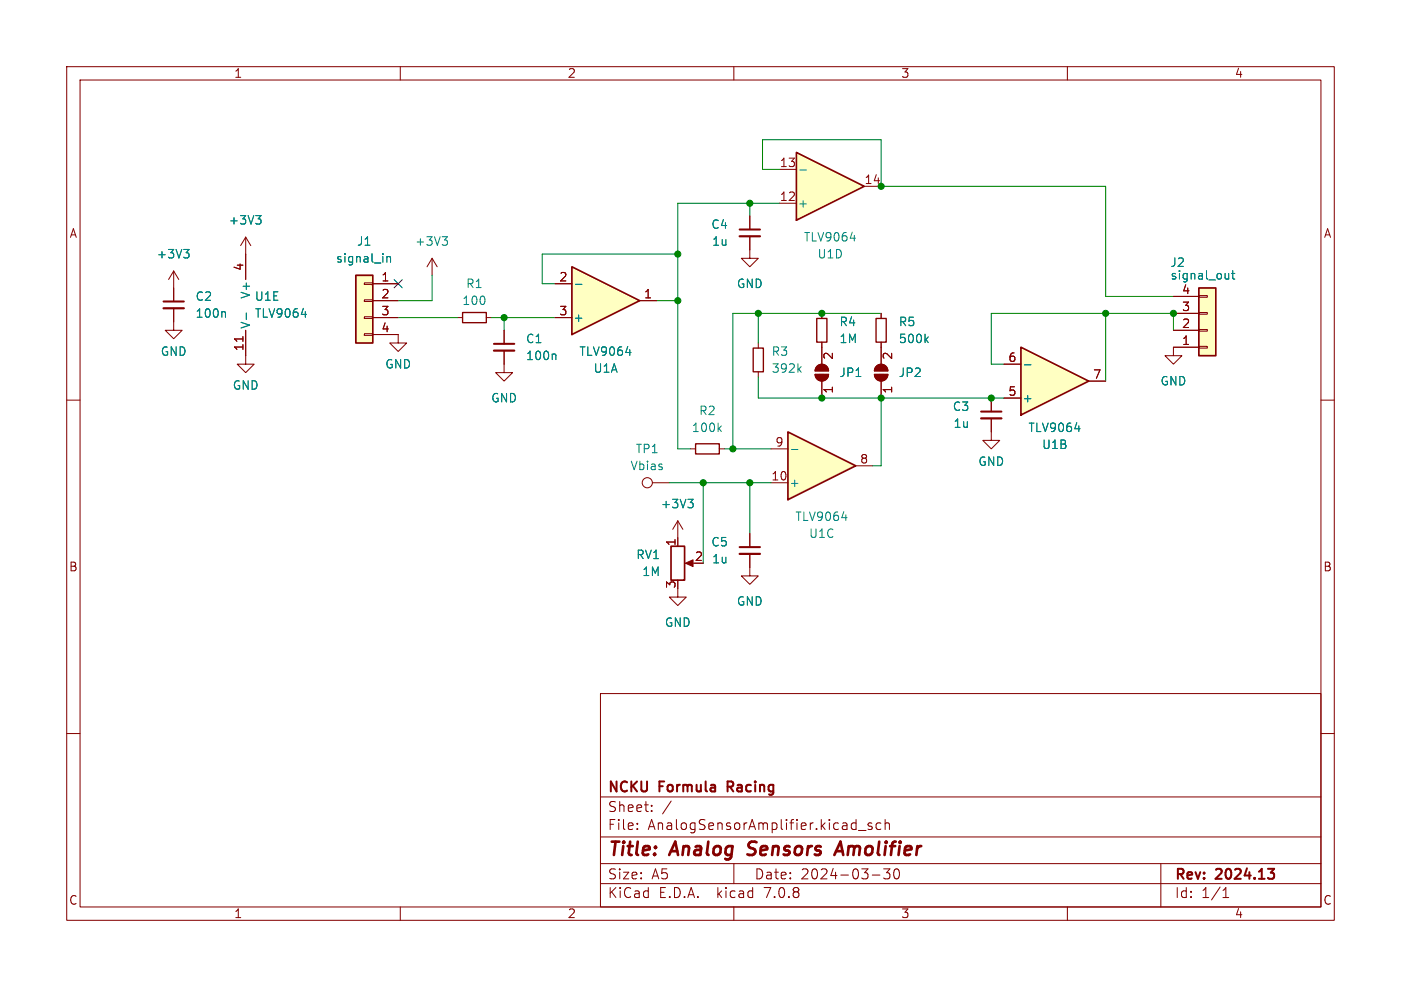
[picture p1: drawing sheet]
<svg xmlns="http://www.w3.org/2000/svg" width="210mm" height="148mm" viewBox="0 0 210 148" stroke-linecap="round" stroke-linejoin="round" font-family="sans-serif">
<path d="M0 0h210v148h-210z" fill="#fff" stroke="#fff" stroke-width=".15"/>
<g fill="none" stroke="#840000" stroke-width=".15">
<path d="M10 10h190v128h-190zM12 12h186v124h-186zM60 10v2M110 10v2M160 10v2M36.8 35.6l-.7 1.2M36.8 35.6v6.3M36.8 35.6l.8 1.2M112.4 35.4v3.3h1.3l-1.3 1.3-1.3-1.3h1.3M112.4 32.4v2M10 60h2M26 46.2v3.3h1.3l-1.3 1.3-1.2-1.3h1.2"/>
<path d="M26 40.6l-.7 1.3M26 40.6v4.6M26 40.6l.8 1.3M36.4 50.5v.7M36.8 49.5v5.1h1.3l-1.3 1.3-1.2-1.3h1.2M54.6 50h1.3v.3h-1.3zM54.6 47.5h1.3v.3h-1.3zM54.6 45h1.3v.2h-1.3zM54.6 42.4h1.3v.3h-1.3zM55.9 50.2h3.8v1.2h1.3l-1.3 1.3-1.3-1.3h1.3M55.9 47.6h3.8M55.9 42.5h3.8"/>
<path d="M55.9 45.1h3.8M68.6 47.6h.7M72.9 47.6h.8M113.7 51.4v.8M113.7 55.8v.7M122.2 56.1h2a1.02 1.02 0 0 1-1 1 1.02 1.02 0 0 1-1-1zM122.5 54.9a1.02 1.02 0 0 1 1.1-.2 1.02 1.02 0 0 1 .6 .9h-2v-.3zM123.2 47v.8M123.2 51.3v3.3M123.2 57.2v2.5M175.9 52.1v1.2h1.3l-1.3 1.3-1.3-1.3h1.3M198 60h2"/>
<path d="M10 110h2M90 104h108v32h-108zM90 119.5h108M198 110h2M60 136v2M90 132.5h108M90 129.5h108M90 125.5h108M95.5 124.2v.2M95.5 123.5v.1M97.7 121.5v.2M97.7 120.8v.1"/>
<path d="M100.6 120.1l-1.3 1.9M110 136v2M110 129.5v3M128.7 124.5h1.1M130.7 123.5l-.4-.1-.2 .2 .1 .2 .5 .2v.3h-.6M130.8 131.2h1.1M132 123.5l-.4-.1-.3 .3v.4l.2 .2h.5M132.5 130.3h.9l-.5 .6a.41 .41 0 0 1 .5 .2v.4l-.1 .2-.6 .1-.2-.2M132.7 123.5a.37 .37 0 0 1 .6 .1v.8M132.7 122.9v1.5M134.2 130.4l.3-.1a.94 .94 0 0 1 0 1.5h-.2a1 1 0 0 1-.1-1.4zM160 136v2"/>
<path d="M174 129.5v6.5M183.3 134.6h.9M183.3 133.5l.5-.4v1.5"/>
</g>
<path d="M110.9 34.4h3M24.5 45.2h3.1M109.1 118h.5M109.6 117.2h-.5v1.5M190.1 130.3h.9l-.5 .6a.41 .41 0 0 1 .5 .2v.4l-.2 .2-.5 .1" fill="none" stroke="#840000" stroke-width=".3"/>
<path d="M112 128.1l.3 .1M112.3 126.4l-.1 .2 .1 .4M125.1 128.2l.9-2 .4 2M125.3 127.6h1" fill="none" stroke="#840000" stroke-width=".4"/>
<path d="M69.3 46.9h3.6v1.5h-3.6zM112.9 52.2h1.5v3.6h-1.5zM122.4 47.8h1.6v3.5h-1.6z" fill="none" stroke="#840000" stroke-width=".2"/>
<path d="M110.9 35.4h3M24.5 46.2h3.1" fill="none" stroke="#840000" stroke-width=".33"/>
<path d="M53.3 41.3h2.6v10.1h-2.6z" fill="#ffffc2" stroke="#ffffc2" stroke-width=".15"/>
<path d="M53.3 41.3h2.6v10.1h-2.6z" fill="none" stroke="#840000" stroke-width=".25"/>
<path d="M27.5 37.4h.8l-.4 .5M28.1 37.9l.2 .2v.3l-.2 .3M38.3 32.3h.8l-.4 .5M38.9 32.8l.2 .3v.3l-.2 .2M58 38.5v.8M58 38.6l.2-.1h.3v.8M33.6 46.7l.2 .2v.7M36.9 46.9v1M45.2 47.1h.8M119.7 55.3l.4 .5M120.1 55l-.5 .5" fill="none" stroke="#008484" stroke-width=".15"/>
<g fill="#840000" stroke="#840000" stroke-width=".15">
<path d="M122.2 56.1h2a1.02 1.02 0 0 1-1 1 1.02 1.02 0 0 1-1-1z"/>
<path d="M122.5 54.9a1.02 1.02 0 0 1 1.1-.2 1.02 1.02 0 0 1 .6 .9h-2v-.3z"/>
</g>
<path d="M118.1 64.8l10.2 5.1-10.2 5z" fill="#ffffc2"/>
<path d="M118.1 64.8l10.2 5.1-10.2 5z" fill="none" stroke="#840000" stroke-width=".25"/>
<path d="M75.6 52.6v3.3h1.2l-1.2 1.3-1.3-1.3h1.3M75.6 49.5v2.1M115.6 72.4h2.5M115.6 67.3h2.5M128.3 69.9h2.5" fill="none" stroke="#840000" stroke-width=".15"/>
<path d="M83.1 53.1l.2 .2v.6M118.6 67.4h1M126.2 77.6h.8" fill="none" stroke="#008484" stroke-width=".15"/>
<path d="M74 52.6h3.1" fill="none" stroke="#840000" stroke-width=".33"/>
<path d="M74 51.6h3.1" fill="none" stroke="#840000" stroke-width=".3"/>
<path d="M85.7 40l10.2 5.1-10.2 5.1z" fill="#ffffc2"/>
<path d="M85.7 40l10.2 5.1-10.2 5.1z" fill="none" stroke="#840000" stroke-width=".25"/>
<path d="M83.2 42.5h2.5M83.2 47.6h2.5M95.9 45.1h2.5" fill="none" stroke="#840000" stroke-width=".15"/>
<path d="M86.3 42.6h.9M93.8 52.9h.8" fill="none" stroke="#008484" stroke-width=".15"/>
<path d="M153 52.1l10.2 5.1-10.2 5z" fill="#ffffc2"/>
<path d="M153 52.1l10.2 5.1-10.2 5zM100.6 81.9h2v5.1h-2z" fill="none" stroke="#840000" stroke-width=".25"/>
<g fill="none" stroke="#840000" stroke-width=".15">
<path d="M131.1 56.1h2a1.02 1.02 0 0 1-1 1 1.02 1.02 0 0 1-1-1zM131.4 54.9a1.02 1.02 0 0 1 1.1-.2 1.02 1.02 0 0 1 .6 .9h-2v-.3zM132.1 47v.8M132.1 51.3v3.3M132.1 57.2v2.5M150.5 59.7h2.5M150.5 54.6h2.5M163.2 57.2h2.5M97.8 72.4h2.5M101.6 78.1l-.8 1.3M101.6 78.1v3.8M101.6 78.1l.8 1.3"/>
<path d="M103.5 67.3h.8M107.8 67.3h.8M101.6 88.3v1.2h1.3l-1.3 1.3-1.3-1.3h1.3M103.1 84.5h1M112.4 83.1v3.3h1.3l-1.3 1.2-1.3-1.2h1.3M112.4 80v2"/>
<circle cx="97" cy="72.4" r=".76"/>
</g>
<path d="M138.8 50.9l.3 .5M139.1 50.5l-.4 .5M153.6 54.7h.9M103.1 74.9h.8l-.4 .5M103.7 75.4l.2 .2v.3l-.2 .2M107.8 64.2l.3 .5M108.1 63.9l-.5 .5M161.1 64.3h.8" fill="none" stroke="#008484" stroke-width=".15"/>
<path d="M131.3 47.8h1.5v3.5h-1.5zM104.3 66.5h3.5v1.6h-3.5z" fill="none" stroke="#840000" stroke-width=".2"/>
<g fill="#840000" stroke="#840000" stroke-width=".15">
<path d="M131.1 56.1h2a1.02 1.02 0 0 1-1 1 1.02 1.02 0 0 1-1-1z"/>
<path d="M131.4 54.9a1.02 1.02 0 0 1 1.1-.2 1.02 1.02 0 0 1 .6 .9h-2v-.3z"/>
<path d="M102.7 84.5l1.2-.6v1.1z"/>
</g>
<path d="M110.9 83.1h3" fill="none" stroke="#840000" stroke-width=".33"/>
<path d="M110.9 82h3" fill="none" stroke="#840000" stroke-width=".3"/>
<path d="M119.4 22.9l10.1 5-10.1 5.1z" fill="#ffffc2"/>
<path d="M119.4 22.9l10.1 5-10.1 5.1zM179.7 43.2h2.5v10.1h-2.5z" fill="none" stroke="#840000" stroke-width=".25"/>
<g fill="none" stroke="#840000" stroke-width=".15">
<path d="M36.8 38.1v3.8M64.8 38.7l-.8 1.3M64.8 38.7v2.6M64.8 38.7l.7 1.3M112.4 32.4v2M112.4 35.4v2.1M116.8 30.5h2.6M116.8 25.4h2.6M129.5 27.9h2.6M26 43.2v2M26 46.2v2.1M36.4 50.5v.7"/>
<path d="M36.8 49.5v3.8M55.9 45.1h3.8M55.9 42.5h3.8M55.9 47.6h3.8M55.9 50.2h3.8M75.6 49.5v2.1M75.6 52.6v2M83.2 42.5h2.5M83.2 47.6h2.5M95.9 45.1h2.5M123.2 47v.8M123.2 51.3v3.3"/>
<path d="M123.2 57.2v2.5M132.1 47v.8M132.1 51.3v3.3M132.1 57.2v2.5M148.6 59.7v2M150.5 59.7h2.5M150.5 54.6h2.5M163.2 57.2h2.5M175.9 52.1h3.8M175.9 49.5h3.8M175.9 47h3.8M175.9 44.5h3.8"/>
<path d="M179.7 44.3h1.3v.3h-1.3zM179.7 46.9h1.3v.2h-1.3zM179.7 49.4h1.3v.3h-1.3zM179.7 51.9h1.3v.3h-1.3zM148.6 62.7v3.3h1.3l-1.3 1.3-1.3-1.3h1.3M101.6 80.6v1.3M112.4 80v2M112.4 83.1v2"/>
</g>
<g fill="none" stroke="#008484" stroke-width=".15">
<path d="M27.5 37.4h.8l-.4 .5M28.1 37.9l.2 .2v.3l-.2 .3M38.3 32.3h.8l-.4 .5M38.9 32.8l.2 .3v.3l-.2 .2M58 38.5v.8M58 38.6l.2-.1h.3v.8M66.3 35.5h.8l-.5 .5M66.8 36l.3 .2v.3l-.3 .3M119.9 25.5h1M127.5 35.7h.7M33.6 46.7l.2 .2v.7M36.9 46.9v1"/>
<path d="M45.2 47.1h.8M83.1 53.1l.2 .2v.6M86.3 42.6h.9M93.8 52.9h.8M138.8 50.9l.3 .5M139.1 50.5l-.4 .5M153.6 54.7h.9M184.2 41v.9M184.2 41.7l-.2 .2M184.6 41h.5M184.8 40.6v1.1l.3 .2M103.1 74.9h.8l-.4 .5"/>
<path d="M103.7 75.4l.2 .2v.3l-.2 .2M161.1 64.3h.8"/>
</g>
<path d="M179.7 43.2h2.5v10.1h-2.5z" fill="#ffffc2" stroke="#ffffc2" stroke-width=".15"/>
<path d="M147.1 62.7h3" fill="none" stroke="#840000" stroke-width=".33"/>
<path d="M147.1 61.7h3" fill="none" stroke="#840000" stroke-width=".3"/>
<g fill="none" stroke="#008400" stroke-width=".15">
<path d="M101.6 38.1h-20.3v4.4h1.9M112.4 30.5v1.9M116.8 25.4h-2.5v-4.4h17.8v6.9h33.6v16.6h10.2M116.8 30.5h-15.2v36.8h1.9M59.7 47.6h8.9M64.8 41.3v3.8h-5.1M73.7 47.6h9.5M75.6 47.6v1.9M98.4 45.1h3.2M113.7 56.5v3.2h36.8M113.7 47v4.4M132.1 47h-22.2v20.3"/>
<path d="M132.1 59.7v10.2h-1.3M165.7 47v10.2M175.9 49.5v-2.5h-27.3v7.6h1.9M100.3 72.4h15.3M105.4 72.4v12.1M108.6 67.3h7M112.4 72.4v7.6"/>
</g>
<path d="M59.1 41.9l1.2 1.3M60.3 41.9l-1.2 1.3" fill="none" stroke="#000084" stroke-width=".15"/>
<g fill="#008400" stroke="#008400" stroke-width=".15">
<circle cx="113.7" cy="47" r=".46"/>
<circle cx="105.4" cy="72.4" r=".46"/>
<circle cx="112.4" cy="72.4" r=".46"/>
<circle cx="109.9" cy="67.3" r=".46"/>
<circle cx="132.1" cy="59.7" r=".46"/>
<circle cx="175.9" cy="47" r=".46"/>
<circle cx="165.7" cy="47" r=".46"/>
<circle cx="132.1" cy="27.9" r=".46"/>
<circle cx="123.2" cy="47" r=".46"/>
<circle cx="123.2" cy="59.7" r=".46"/>
<circle cx="148.6" cy="59.7" r=".46"/>
<circle cx="101.6" cy="38.1" r=".46"/>
<circle cx="101.6" cy="45.1" r=".46"/>
<circle cx="75.6" cy="47.6" r=".46"/>
<circle cx="112.4" cy="30.5" r=".46"/>
</g>
<g font-size="2.8" fill="#840000">
<text x="91" y="128.9">Title:</text>
<text x="100.7" y="128.9">Analog</text>
<text x="113" y="128.9">Sensors</text>
<text x="127" y="128.9">Amolifier</text>
</g>
<g font-size="2.1" fill="#840000">
<text x="91" y="119.2">NCKU</text>
<text x="98.9" y="119.2">Formula</text>
<text x="109.7" y="119.2">Racing</text>
<text x="91" y="124.7">File:</text>
<text x="91" y="122">Sheet:</text>
<text x="97.1" y="124.7">AnalogSensorAmplifier.kicad_sch</text>
<text x="91" y="134.9">KiCad</text>
<text x="91" y="132.1">Size:</text>
<text x="97.7" y="132.1">A5</text>
<text x="98.7" y="134.9">E.D.A.</text>
<text x="107.6" y="134.9">kicad</text>
<text x="113" y="132.1">Date:</text>
<text x="114.9" y="134.9">7.0.8</text>
<text x="120" y="132.1">2024-03-30</text>
<text x="176" y="132.3">Rev:</text>
<text x="176" y="134.9">Id:</text>
<text x="180.1" y="134.9">1/1</text>
<text x="182.4" y="132.3">2024.13</text>
</g>
<g font-size="1.8" fill="#840000">
<text x="35" y="11.9">1</text>
<text x="85" y="11.9">2</text>
<text x="135" y="11.9">3</text>
<text x="185" y="11.9">4</text>
<text x="116.8" y="25.1">13</text>
<text x="129.5" y="27.7">14</text>
<text x="10.3" y="35.9">A</text>
<text x="116.8" y="30.2">12</text>
<text x="198.4" y="35.9">A</text>
<text x="36.6" y="40.7" transform="rotate(-90 36.6 40.7)">4</text>
<text x="57.1" y="42.3">1</text>
<text x="57.1" y="44.8">2</text>
<text x="57.1" y="47.4">3</text>
<text x="83.7" y="42.3">2</text>
<text x="83.7" y="47.4">3</text>
<text x="96.4" y="44.8">1</text>
<text x="177.1" y="46.7">3</text>
<text x="177.1" y="44.2">4</text>
<text x="36.6" y="52.7" transform="rotate(-90 36.6 52.7)">11</text>
<text x="57.1" y="49.9">4</text>
<text x="177.1" y="51.8">1</text>
<text x="177.1" y="49.3">2</text>
<text x="125.2" y="59.1" transform="rotate(-90 125.2 59.1)">1</text>
<text x="125.2" y="54" transform="rotate(-90 125.2 54)">2</text>
<text x="134.1" y="59.1" transform="rotate(-90 134.1 59.1)">1</text>
<text x="134.1" y="54" transform="rotate(-90 134.1 54)">2</text>
<text x="151.1" y="59.4">5</text>
<text x="151.1" y="54.4">6</text>
<text x="163.8" y="56.9">7</text>
<text x="116.1" y="67.1">9</text>
<text x="128.8" y="69.6">8</text>
<text x="115.5" y="72.1">10</text>
<text x="101.3" y="82" transform="rotate(-90 101.3 82)">1</text>
<text x="10.3" y="85.9">B</text>
<text x="101.3" y="88.3" transform="rotate(-90 101.3 88.3)">3</text>
<text x="104.1" y="84.2">2</text>
<text x="198.3" y="85.9">B</text>
<text x="10.3" y="135.9">C</text>
<text x="35" y="137.9">1</text>
<text x="85" y="137.9">2</text>
<text x="135" y="137.9">3</text>
<text x="185" y="137.9">4</text>
<text x="198.3" y="135.9">C</text>
</g>
<g font-size="1.8" fill="#008484">
<text x="34.2" y="33.9">+3V3</text>
<text x="106.5" y="34.5">C4</text>
<text x="119.5" y="31.3">+</text>
<text x="23.4" y="39">+3V3</text>
<text x="50.3" y="39.6">signal_in</text>
<text x="53.4" y="37.1">J1</text>
<text x="62.1" y="37.1">+3V3</text>
<text x="106.6" y="37.1">1u</text>
<text x="120.4" y="36.4">TLV9064</text>
<text x="122.5" y="39">U1D</text>
<text x="175.3" y="40.2">J2</text>
<text x="29.2" y="45.3">C2</text>
<text x="29.2" y="47.9">100n</text>
<text x="37.7" y="44.9" transform="rotate(-90 37.7 44.9)">V+</text>
<text x="38.1" y="47.9">TLV9064</text>
<text x="38.1" y="45.3">U1E</text>
<text x="69.2" y="45.9">100</text>
<text x="69.8" y="43.4">R1</text>
<text x="110.4" y="43.4">GND</text>
<text x="175.4" y="42.1">signal_out</text>
<text x="24" y="53.6">GND</text>
<text x="37.7" y="49.4" transform="rotate(-90 37.7 49.4)">V-</text>
<text x="78.7" y="51.7">C1</text>
<text x="85.9" y="48.5">+</text>
<text x="86.7" y="53.6">TLV9064</text>
<text x="115.6" y="53.6">R3</text>
<text x="125.7" y="49.1">R4</text>
<text x="125.7" y="51.7">1M</text>
<text x="134.6" y="49.1">R5</text>
<text x="134.6" y="51.7">500k</text>
<text x="34.8" y="58.6">GND</text>
<text x="57.7" y="55.5">GND</text>
<text x="78.7" y="54.2">100n</text>
<text x="88.9" y="56.1">U1A</text>
<text x="115.6" y="56.1">392k</text>
<text x="125.7" y="56.7">JP1</text>
<text x="134.6" y="56.7">JP2</text>
<text x="173.9" y="58">GND</text>
<text x="73.5" y="60.6">GND</text>
<text x="103.6" y="65">100k</text>
<text x="104.7" y="62.5">R2</text>
<text x="142.7" y="61.8">C3</text>
<text x="142.8" y="64.4">1u</text>
<text x="153.2" y="60.6">+</text>
<text x="154.1" y="65">TLV9064</text>
<text x="94.4" y="70.7">Vbias</text>
<text x="95.2" y="68.2">TP1</text>
<text x="146.6" y="70.1">GND</text>
<text x="156.1" y="67.5">U1B</text>
<text x="99" y="76.4">+3V3</text>
<text x="118.2" y="73.3">+</text>
<text x="106.5" y="82.1">C5</text>
<text x="119.1" y="78.3">TLV9064</text>
<text x="121.2" y="80.9">U1C</text>
<text x="95.3" y="84">RV1</text>
<text x="96.2" y="86.6">1M</text>
<text x="106.6" y="84.7">1u</text>
<text x="99.6" y="94.2">GND</text>
<text x="110.4" y="91">GND</text>
</g>
</svg>
